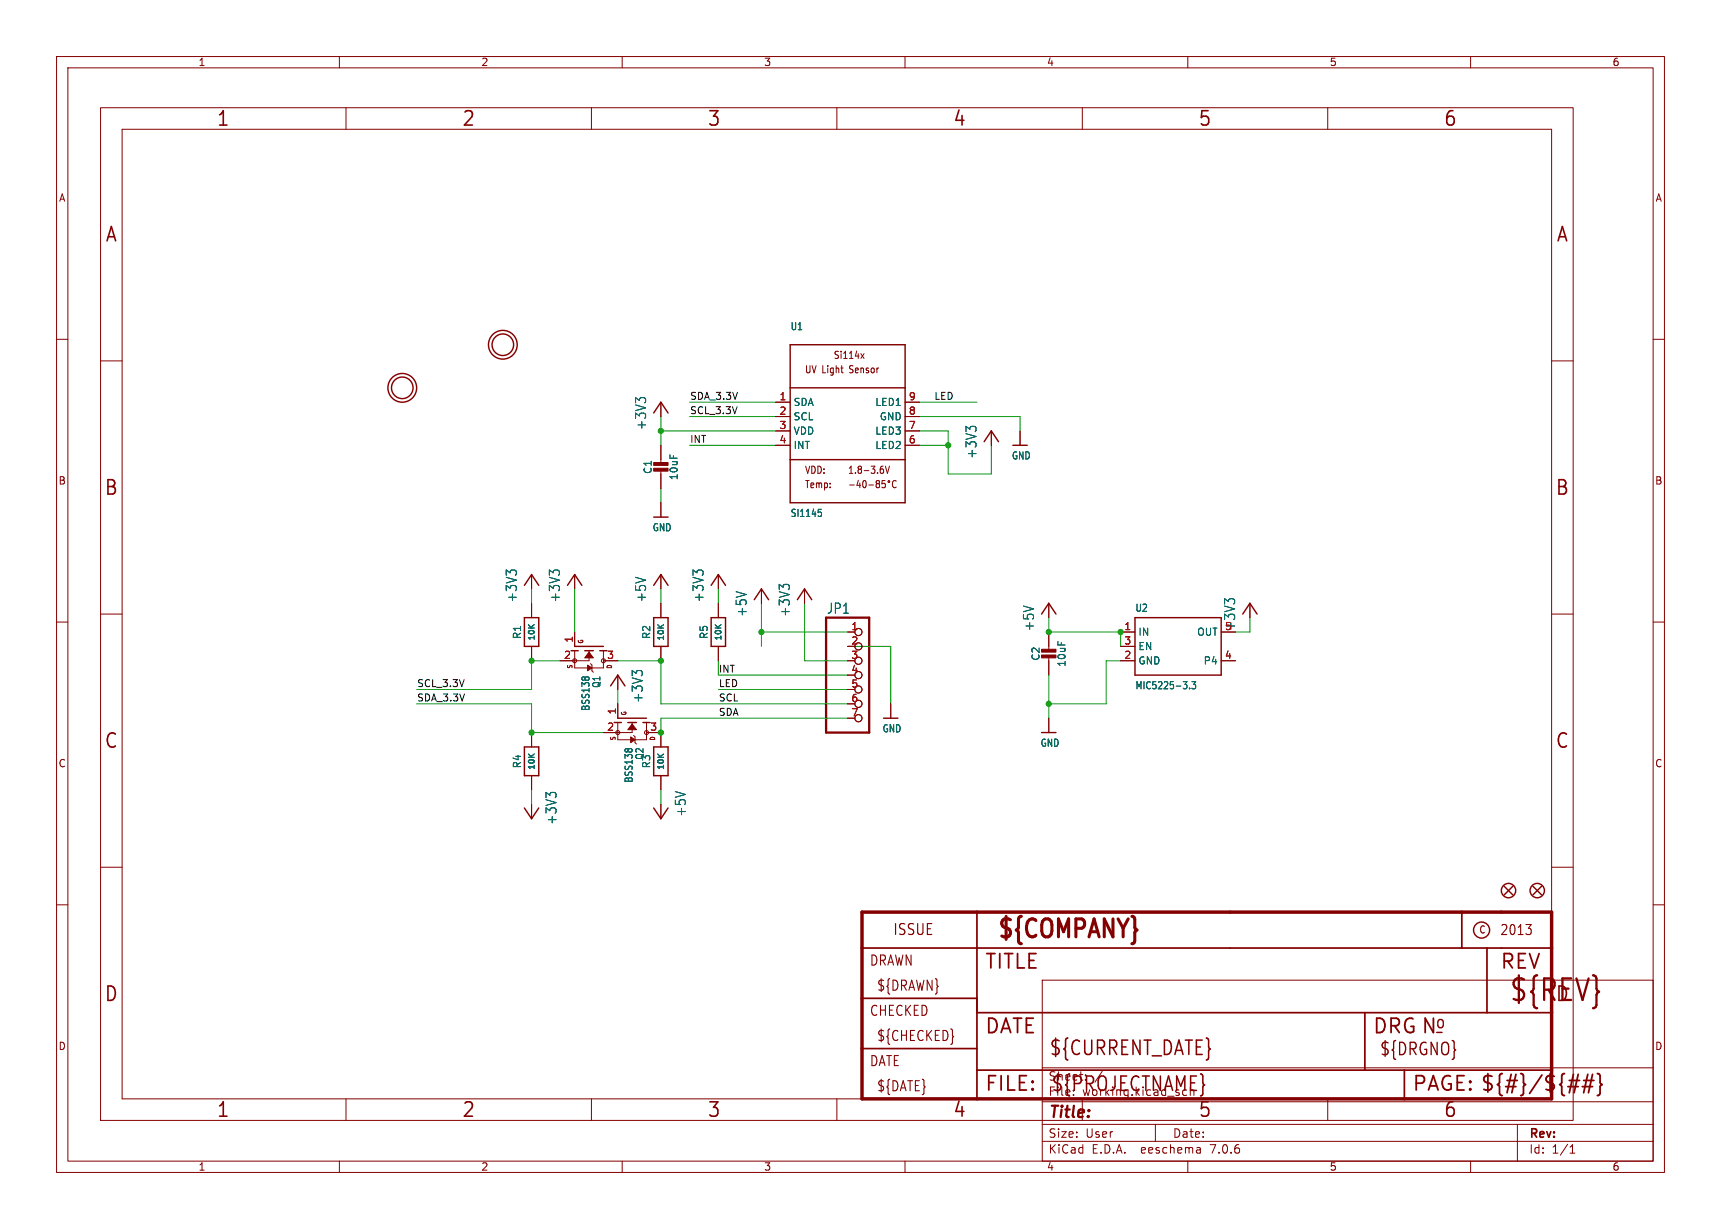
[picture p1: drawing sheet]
<svg xmlns="http://www.w3.org/2000/svg" width="304mm" height="217mm" viewBox="0 0 304 217" stroke-linecap="round" stroke-linejoin="round" font-family="sans-serif">
<g fill="none" stroke="#840000" stroke-width=".18">
<path d="M10 10h284.3v197.3h-284.3zM12 12h280.3v193.3h-280.3zM17.8 19h260.3v179.1h-260.3zM60 10v2M61.2 19v3.9M104.6 19v3.9M110 10v2M148 19v3.9M160 10v2M191.3 19v3.9M210 10v2M234.7 19v3.9"/>
<path d="M260 10v2M21.6 22.9h252.7v171.4h-252.7zM10 60h2M292.3 60h2M17.8 63.8h3.8M116.8 71.1v2.6M116.8 78.7v3.3M137.2 71.1h2.5M137.2 73.7h2.5M137.2 76.2h2.5M137.2 78.7h2.5M152.2 62.5l.6 .9"/>
<path d="M152.8 62.5l-.6 .9M160 71.1h2.6M160 73.7h2.6M160 76.2h2.6M160 78.7h2.6M175.3 76.2v2.5M180.3 76.2v2.5M274.3 63.8h3.8M116.8 83.1v3.3M116.8 88.9v2.5M150.2 85.8h.8M151.8 84.9l-.3 .9h.7"/>
<path d="M152 85.4v.8M152.7 85h.1a.72 .72 0 0 1 0 1.2 .95 .95 0 0 1-.1-1.2zM153.6 85.8h.8M155.1 85.5l-.2-.2 .2-.3h.3l.1 .2-.2 .3M155.1 85.5l-.2 .3v.3l.2 .1h.3l.1-.2v-.4l-.2-.1M155.1 85.5h.2M155.9 82.4h.2M156 82.9l.2 .3v.3l-.2 .2M156.5 85h-.5l-.1 .6 .2-.1h.3l.1 .6-.2 .1-.4-.1M156.5 82.4l.4 1.3 .4-1.3M158.4 85.1v-.1a.62 .62 0 0 0-.7 .5 .62 .62 0 0 0 .4 .7l.3-.1M10 110h2"/>
<path d="M17.8 108.6h3.8M94 101.6v2.5M94 106.7v2.5M94 114.3v2.5M101.6 101.6v2.5M101.6 111.8v2.5M101.6 115.1v3h5.1v-3M104.1 115.1v1.7h-5M104.4 117.3l.2 .3v1l.3 .3M106.7 116.8h2.5M109.2 119.4v2.5M116.8 101.6v2.5"/>
<path d="M116.8 106.7v2.5M116.8 114.3v2.5M127 101.6v2.5M127 106.7v2.5M127 114.3v2.5M134.6 104.1v2.6M142.2 104.1v2.6M149.9 111.8h1.2M149.9 116.8h1.2M185.4 106.7v2.5M185.4 111.8v3.3M185.4 116.1v3.3"/>
<path d="M198.1 111.8h2.6M198.1 116.8h2.6M198.1 114.3h2.6M215.9 111.8h2.5M215.9 116.8h2.5M221 106.7v2.5M274.3 108.6h3.8M292.3 110h2M94 129.5v2.6M94 137.2v2.5M109.2 127.8v3h5.1v-3M109.2 124.5v2.5"/>
<path d="M111.8 127.8v1.7h-5.1M112 130l.3 .3v1l.2 .3M114.3 129.5h2.5v2.6M116.8 137.2v2.5M149.9 121.9h1.2M149.9 124.5h1.2M149.9 127h1.2M157.5 124.5v2.5M185.4 127v2.5M10 160h2M17.8 153.4h3.8M94 142.2v2.6"/>
<path d="M116.8 142.2v2.6M274.3 153.4h3.8M292.3 160h2M184.3 173.3h108v32h-108zM61.2 194.3v3.8M104.6 194.3v3.8M148 194.3v3.8M184.3 198.8h108M184.3 194.8h108M184.3 188.8h108M191.3 194.3v3.8M204.3 198.8v3"/>
<path d="M234.7 194.3v3.8M268.3 198.8v6.5M60 205.3v2M110 205.3v2M160 205.3v2M184.3 201.8h108M210 205.3v2M212.2 203v.9M212.2 203.8l-.1 .1M212.2 203.3h-.1M260 205.3v2M277.6 203.9h.8"/>
<path d="M277.6 202.8l.4-.4v1.5"/>
<circle cx="157.2" cy="85.1" r=".17"/>
<circle cx="101.6" cy="116.8" r=".36"/>
<circle cx="106.7" cy="116.8" r=".36"/>
<circle cx="151.8" cy="114.3" r=".63"/>
<circle cx="151.8" cy="119.4" r=".63"/>
<circle cx="151.8" cy="116.8" r=".63"/>
<circle cx="151.8" cy="111.8" r=".63"/>
<circle cx="109.2" cy="129.5" r=".36"/>
<circle cx="114.3" cy="129.5" r=".36"/>
<circle cx="151.8" cy="124.5" r=".63"/>
<circle cx="151.8" cy="121.9" r=".63"/>
<circle cx="151.8" cy="127" r=".63"/>
</g>
<g fill="none" stroke="#840000" stroke-width=".25">
<path d="M115.6 73l1.2-1.9 1.3 1.9M139.7 61h20.3v27.9h-20.3zM139.7 68.6h20.3M174 78.1l1.3-1.9 1.2 1.9M179.1 78.7h2.5M115.6 91.4h2.5M139.7 81.3h20.3M92.7 109.2h2.5v5.1h-2.5zM92.7 103.5l1.3-1.9 1.2 1.9M100.3 103.5l1.3-1.9 1.3 1.9M101 115.1h1.2M101.6 114.3h5.1"/>
<path d="M103.4 115.1h1.5M106 115.1h1.3M115.6 109.2h2.5v5.1h-2.5zM115.6 103.5l1.2-1.9 1.3 1.9M125.7 109.2h2.6v5.1h-2.6zM125.7 103.5l1.3-1.9 1.3 1.9M133.3 106l1.3-1.9 1.3 1.9M141 106l1.2-1.9 1.3 1.9M184.1 108.6l1.3-1.9 1.3 1.9M200.7 109.2h15.2v10.2h-15.2zM219.7 108.6l1.3-1.9 1.2 1.9M92.7 132.1h2.5v5.1h-2.5z"/>
<path d="M107.9 121.3l1.3-1.9 1.3 1.9M108.6 127.8h1.3M109.2 127h5.1M111 127.8h1.5M113.7 127.8h1.2M115.6 132.1h2.5v5.1h-2.5zM156.2 127h2.5M184.1 129.5h2.6M92.7 142.9l1.3 1.9 1.2-1.9M115.6 142.9l1.2 1.9 1.3-1.9M265.9 156.7l1.6 1.5M267.5 156.7l-1.6 1.5"/>
<path d="M271 156.7l1.5 1.5M272.5 156.7l-1.5 1.5"/>
<circle cx="71.1" cy="68.6" r="2.54"/>
<circle cx="71.1" cy="68.6" r="1.9"/>
<circle cx="88.9" cy="61" r="2.54"/>
<circle cx="88.9" cy="61" r="1.9"/>
<circle cx="266.7" cy="157.5" r="1.27"/>
<circle cx="271.8" cy="157.5" r="1.27"/>
<circle cx="261.9" cy="164.5" r="1.42"/>
</g>
<g fill="none" stroke="#006464" stroke-width=".18">
<path d="M113 70.8l-.6-.5v.9M113.2 70.4h.8M171.5 75.9l-.7-.5v.9M171.6 75.5h.8M144.7 90.1h.5M144.8 90.5h.2l.2 .3v.4l-.4 .1M90.2 101.3l-.7-.5v.9M90.4 100.9h.7M97.8 101.3l-.7-.5v.9M98 100.9h.7M102.9 119.8l.2-.1 .3 .1M103.5 119.8l.2-.1 .4 .1"/>
<path d="M112.4 119.1l-.6-.5v.9M112.6 118.6h.8M123.2 101.3l-.7-.5v.9M123.4 100.9h.7M138.4 103.8l-.6-.5v1M138.6 103.4h.8M217.2 106.4l-.7-.5v.9M217.4 105.9h.7M110.6 132.5l.1-.1 .3 .1M111.1 132.5l.2-.1 .4 .1M210.3 121.7v.1M210.7 120.5h.7l-.4 .5 .3 .1v.6l-.1 .1-.5-.1"/>
<path d="M97.2 140.6l-.7-.5v1M97.4 140.2h.7"/>
</g>
<path d="M146 109.2h7.7v20.3h-7.7z" fill="none" stroke="#840000" stroke-width=".41"/>
<g fill="#840000" stroke="#840000" stroke-width=".18">
<path d="M115.6 82.8h2.5v.5h-2.5z"/>
<path d="M115.6 81.8h2.5v.5h-2.5z"/>
<path d="M111.8 128l.7 1h-1.5z"/>
<path d="M111.5 130.3l.8 .5-.8 .5z"/>
<path d="M184.1 115.8h2.6v.5h-2.6z"/>
<path d="M184.1 114.8h2.6v.5h-2.6z"/>
<path d="M104.1 115.3l.8 1h-1.5z"/>
<path d="M103.9 117.6l.7 .5-.7 .5z"/>
</g>
<path d="M152.4 161.3h121.9v33h-121.9z" fill="none" stroke="#840000" stroke-width=".61"/>
<path d="M152.4 176.5h20.3M152.4 167.6h121.9M172.7 161.3v33M172.7 179.1h101.6M241.3 179.1v10.1M258.4 161.3v6.3M262.9 167.6v11.5M152.4 185.4h20.3M172.7 189.2h101.6M248.3 189.2v5.1" fill="none" stroke="#840000" stroke-width=".3"/>
<path d="M277.2 192.1h1.8M277.4 191.1h1.9M279 190l-.7 3.2M279.7 192.1h1.9M280 191.1h1.8M280.7 190l-.7 3.2M281.6 190l-.8 3.2M282.4 189.8l.4 .2 .1 .2v1.2l.4 .4-.4 .3v1.3l-.1 .2-.4 .1" fill="none" stroke="#840000" stroke-width=".32"/>
<path d="M269.8 163.5h.9l-.5 .7M270.6 164.2a.72 .72 0 0 1 0 .9v.1M168.5 183.2l.1 .1-.1 .1" fill="none" stroke="#840000" stroke-width=".19"/>
<g fill="none" stroke="#009600" stroke-width=".18">
<path d="M116.8 76.2h20.4M116.8 73.7v5M121.9 73.7h15.3M121.9 78.7h15.3M121.9 71.1h15.3M162.6 73.7h17.7v2.5M162.6 76.2h5v7.6h7.7v-5.1M162.6 78.7h5M162.6 71.1h10.1M116.8 86.4v2.5M94 104.1v2.6M99.1 116.8h-5.1v5.1h-20.3"/>
<path d="M101.6 104.1v7.7M109.2 116.8h7.6v7.7h33.1M116.8 104.1v2.6M127 116.8v2.6h22.9M127 104.1v2.6M134.6 111.8h15.3M134.6 106.7v7.6M142.2 106.7v10.1h7.7M149.9 114.3h7.6v10.2M185.4 109.2v2.6h12.7v2.5M185.4 119.4v7.6M198.1 116.8h-2.5v7.7h-10.2"/>
<path d="M221 109.2v2.6h-2.6M73.7 124.5h20.3v5h12.7M94 139.7v2.5M109.2 121.9v2.6M116.8 139.7v2.5M127 121.9h22.9M149.9 127h-33.1v2.5"/>
</g>
<g fill="#009600" stroke="#009600" stroke-width=".18">
<circle cx="116.8" cy="76.2" r=".46"/>
<circle cx="185.4" cy="124.5" r=".46"/>
<circle cx="134.6" cy="111.8" r=".46"/>
<circle cx="198.1" cy="111.8" r=".46"/>
<circle cx="116.8" cy="116.8" r=".46"/>
<circle cx="94" cy="129.5" r=".46"/>
<circle cx="94" cy="116.8" r=".46"/>
<circle cx="116.8" cy="129.5" r=".46"/>
<circle cx="167.6" cy="78.7" r=".46"/>
<circle cx="185.4" cy="111.8" r=".46"/>
</g>
<text font-size="5.3" fill="#840000" x="266.7" y="177.6">${REV}</text>
<text font-size="4.4" fill="#840000" x="176.1" y="166.6">${COMPANY}</text>
<g font-size="3.5" fill="#840000">
<text x="38.2" y="22.7">1</text>
<text x="81.6" y="22.7">2</text>
<text x="125" y="22.7">3</text>
<text x="168.4" y="22.7">4</text>
<text x="211.8" y="22.7">5</text>
<text x="255.1" y="22.7">6</text>
<text x="18.5" y="43.1">A</text>
<text x="275" y="43.1">A</text>
<text x="18.3" y="87.9">B</text>
<text x="274.9" y="87.9">B</text>
<text x="18.3" y="132.7">C</text>
<text x="274.9" y="132.7">C</text>
<text x="174" y="171.7">TITLE</text>
<text x="265.1" y="171.7">REV</text>
<text x="18.3" y="177.4">D</text>
<text x="274.9" y="177.4">D</text>
<text x="174" y="183.2">DATE</text>
<text x="242.6" y="183.2">DRG N</text>
<text x="185.4" y="187">${CURRENT_DATE}</text>
<text x="38.2" y="197.9">1</text>
<text x="81.6" y="197.9">2</text>
<text x="125" y="197.9">3</text>
<text x="168.4" y="197.9">4</text>
<text x="174" y="193.3">FILE:</text>
<text x="185.7" y="193.3">${PROJECTNAME}</text>
<text x="211.8" y="197.9">5</text>
<text x="249.6" y="193.3">PAGE: ${#}/${##}</text>
<text x="255.1" y="197.9">6</text>
</g>
<g font-size="3" fill="#840000">
<text x="253.7" y="182.2">o</text>
<text x="243.8" y="186.9">${DRGNO}</text>
</g>
<text font-size="2.8" fill="#840000" x="185.3" y="198.2">Title:</text>
<text font-size="2.7" fill="#840000" x="157.8" y="165.6">ISSUE</text>
<g font-size="2.5" fill="#006464">
<text x="114.4" y="76.1" transform="rotate(-90 114.4 76.1)">+3V3</text>
<text x="172.9" y="81.2" transform="rotate(-90 172.9 81.2)">+3V3</text>
<text x="91.6" y="106.6" transform="rotate(-90 91.6 106.6)">+3V3</text>
<text x="99.2" y="106.6" transform="rotate(-90 99.2 106.6)">+3V3</text>
<text x="114.4" y="106.6" transform="rotate(-90 114.4 106.6)">+5V</text>
<text x="124.6" y="106.6" transform="rotate(-90 124.6 106.6)">+3V3</text>
<text x="132.2" y="109.2" transform="rotate(-90 132.2 109.2)">+5V</text>
<text x="139.8" y="109.2" transform="rotate(-90 139.8 109.2)">+3V3</text>
<text x="146.1" y="108.7">JP1</text>
<text x="183" y="111.7" transform="rotate(-90 183 111.7)">+5V</text>
<text x="218.6" y="111.7" transform="rotate(-90 218.6 111.7)">+3V3</text>
<text x="113.9" y="124.4" transform="rotate(-90 113.9 124.4)">+3V3</text>
<text x="98.6" y="146" transform="rotate(-90 98.6 146)">+3V3</text>
<text x="121.5" y="144.5" transform="rotate(-90 121.5 144.5)">+5V</text>
</g>
<g font-size="2.5" fill="#840000">
<text x="265.1" y="165.6">2013</text>
<text x="153.7" y="171">DRAWN</text>
<text x="153.7" y="179.9">CHECKED</text>
<text x="154.9" y="175.5">${DRAWN}</text>
<text x="154.9" y="184.3">${CHECKED}</text>
<text x="153.7" y="188.8">DATE</text>
<text x="154.9" y="193.2">${DATE}</text>
</g>
<g font-size="2.1" fill="#840000">
<text x="185.3" y="191.3">Sheet:</text>
<text x="193.5" y="191.3">/</text>
<text x="185.3" y="194">File:</text>
<text x="191.4" y="194">working.kicad_sch</text>
<text x="185.3" y="201.4">Size:</text>
<text x="191.9" y="201.4">User</text>
<text x="207.3" y="201.4">Date:</text>
<text x="270.3" y="201.6">Rev:</text>
<text x="185.3" y="204.2">KiCad</text>
<text x="193" y="204.2">E.D.A.</text>
<text x="201.9" y="204.2">eeschema</text>
<text x="214.3" y="204.2">7.0.6</text>
<text x="270.3" y="204.2">Id:</text>
<text x="274.4" y="204.2">1/1</text>
</g>
<g font-size="1.8" fill="#840000">
<text x="35" y="11.9">1</text>
<text x="85" y="11.9">2</text>
<text x="135" y="11.9">3</text>
<text x="185" y="11.9">4</text>
<text x="235" y="11.9">5</text>
<text x="285" y="11.9">6</text>
<text x="10.3" y="35.9">A</text>
<text x="292.6" y="35.9">A</text>
<text x="147.3" y="63.7">Si114x</text>
<text x="142.2" y="66.2">UV Light</text>
<text x="150.4" y="66.2">Sensor</text>
<text x="142.2" y="84">VDD:</text>
<text x="149.8" y="84">1.8-3.6V</text>
<text x="10.3" y="85.9">B</text>
<text x="142.2" y="86.5">Temp:</text>
<text x="292.5" y="85.9">B</text>
<text x="10.3" y="135.9">C</text>
<text x="292.5" y="135.9">C</text>
<text x="261.4" y="165.3">C</text>
<text x="10.3" y="185.9">D</text>
<text x="292.5" y="185.9">D</text>
<text x="35" y="207.2">1</text>
<text x="85" y="207.2">2</text>
<text x="135" y="207.2">3</text>
<text x="185" y="207.2">4</text>
<text x="235" y="207.2">5</text>
<text x="285" y="207.2">6</text>
</g>
<g font-size="1.8" fill="#006464">
<text x="139.7" y="58.6">U1</text>
<text x="140.2" y="72">SDA</text>
<text x="154.7" y="72">LED1</text>
<text x="140.2" y="74.5">SCL</text>
<text x="140.2" y="77.1">VDD</text>
<text x="154.7" y="77.1">LED3</text>
<text x="155.4" y="74.5">GND</text>
<text x="115.4" y="83.9" transform="rotate(-90 115.4 83.9)">C1</text>
<text x="140.2" y="79.6">INT</text>
<text x="154.7" y="79.6">LED2</text>
<text x="178.8" y="81.4">GND</text>
<text x="120" y="85" transform="rotate(-90 120 85)">10uF</text>
<text x="115.3" y="94.1">GND</text>
<text x="139.7" y="91.6">SI1145</text>
<text x="92.3" y="113.1" transform="rotate(-90 92.3 113.1)">R1</text>
<text x="115.2" y="113.1" transform="rotate(-90 115.2 113.1)">R2</text>
<text x="125.3" y="113.1" transform="rotate(-90 125.3 113.1)">R5</text>
<text x="200.6" y="108.4">U2</text>
<text x="201.2" y="112.6">IN</text>
<text x="211.6" y="112.6">OUT</text>
<text x="184" y="116.9" transform="rotate(-90 184 116.9)">C2</text>
<text x="188.6" y="118" transform="rotate(-90 188.6 118)">10uF</text>
<text x="201.2" y="117.7">GND</text>
<text x="201.2" y="115.2">EN</text>
<text x="212.7" y="117.7">P4</text>
<text x="104.4" y="125.8" transform="rotate(-90 104.4 125.8)">BSS138</text>
<text x="106.3" y="121.8" transform="rotate(-90 106.3 121.8)">Q1</text>
<text x="200.6" y="122.1">MIC5225-3.3</text>
<text x="155.9" y="129.7">GND</text>
<text x="92.3" y="136" transform="rotate(-90 92.3 136)">R4</text>
<text x="114" y="134.5" transform="rotate(-90 114 134.5)">Q2</text>
<text x="115.2" y="136" transform="rotate(-90 115.2 136)">R3</text>
<text x="183.9" y="132.2">GND</text>
<text x="112" y="138.5" transform="rotate(-90 112 138.5)">BSS138</text>
</g>
<g font-size="1.8" fill="#a90000">
<text x="137.7" y="70.9">1</text>
<text x="160.6" y="70.9">9</text>
<text x="137.7" y="73.4">2</text>
<text x="137.7" y="75.9">3</text>
<text x="160.6" y="75.9">7</text>
<text x="160.6" y="73.4">8</text>
<text x="137.7" y="78.5">4</text>
<text x="160.6" y="78.5">6</text>
<text x="101.3" y="113.7" transform="rotate(-90 101.3 113.7)">1</text>
<text x="150.4" y="111.5">1</text>
<text x="198.7" y="111.5">1</text>
<text x="216.5" y="111.5">5</text>
<text x="99.6" y="116.6">2</text>
<text x="107.2" y="116.6">3</text>
<text x="150.4" y="114">2</text>
<text x="150.4" y="116.6">3</text>
<text x="150.4" y="119.1">4</text>
<text x="198.7" y="116.6">2</text>
<text x="198.7" y="114">3</text>
<text x="216.5" y="116.6">4</text>
<text x="150.4" y="121.7">5</text>
<text x="150.4" y="124.2">6</text>
<text x="107.2" y="129.3">2</text>
<text x="109" y="126.4" transform="rotate(-90 109 126.4)">1</text>
<text x="114.9" y="129.3">3</text>
<text x="150.4" y="126.7">7</text>
</g>
<g font-size="1.7" fill="#0f0f0f">
<text x="121.9" y="70.8">SDA_3.3V</text>
<text x="165.1" y="70.8">LED</text>
<text x="121.9" y="73.3">SCL_3.3V</text>
<text x="121.9" y="78.4">INT</text>
<text x="127" y="119">INT</text>
<text x="73.7" y="121.6">SCL_3.3V</text>
<text x="73.7" y="124.1">SDA_3.3V</text>
<text x="127" y="124.1">SCL</text>
<text x="127" y="121.6">LED</text>
<text x="127" y="126.7">SDA</text>
</g>
<g font-size="1.4" fill="#006464">
<text x="94.8" y="113.4" transform="rotate(-90 94.8 113.4)">10K</text>
<text x="117.7" y="113.4" transform="rotate(-90 117.7 113.4)">10K</text>
<text x="127.8" y="113.4" transform="rotate(-90 127.8 113.4)">10K</text>
<text x="94.8" y="136.3" transform="rotate(-90 94.8 136.3)">10K</text>
<text x="117.7" y="136.3" transform="rotate(-90 117.7 136.3)">10K</text>
</g>
<g font-size="1.1" fill="#840000">
<text x="103.3" y="113.9" transform="rotate(-90 103.3 113.9)">G</text>
<text x="101.4" y="118.4" transform="rotate(-90 101.4 118.4)">S</text>
<text x="108.4" y="118.4" transform="rotate(-90 108.4 118.4)">D</text>
<text x="109" y="131.1" transform="rotate(-90 109 131.1)">S</text>
<text x="110.9" y="126.6" transform="rotate(-90 110.9 126.6)">G</text>
<text x="116" y="131.1" transform="rotate(-90 116 131.1)">D</text>
</g>
</svg>
